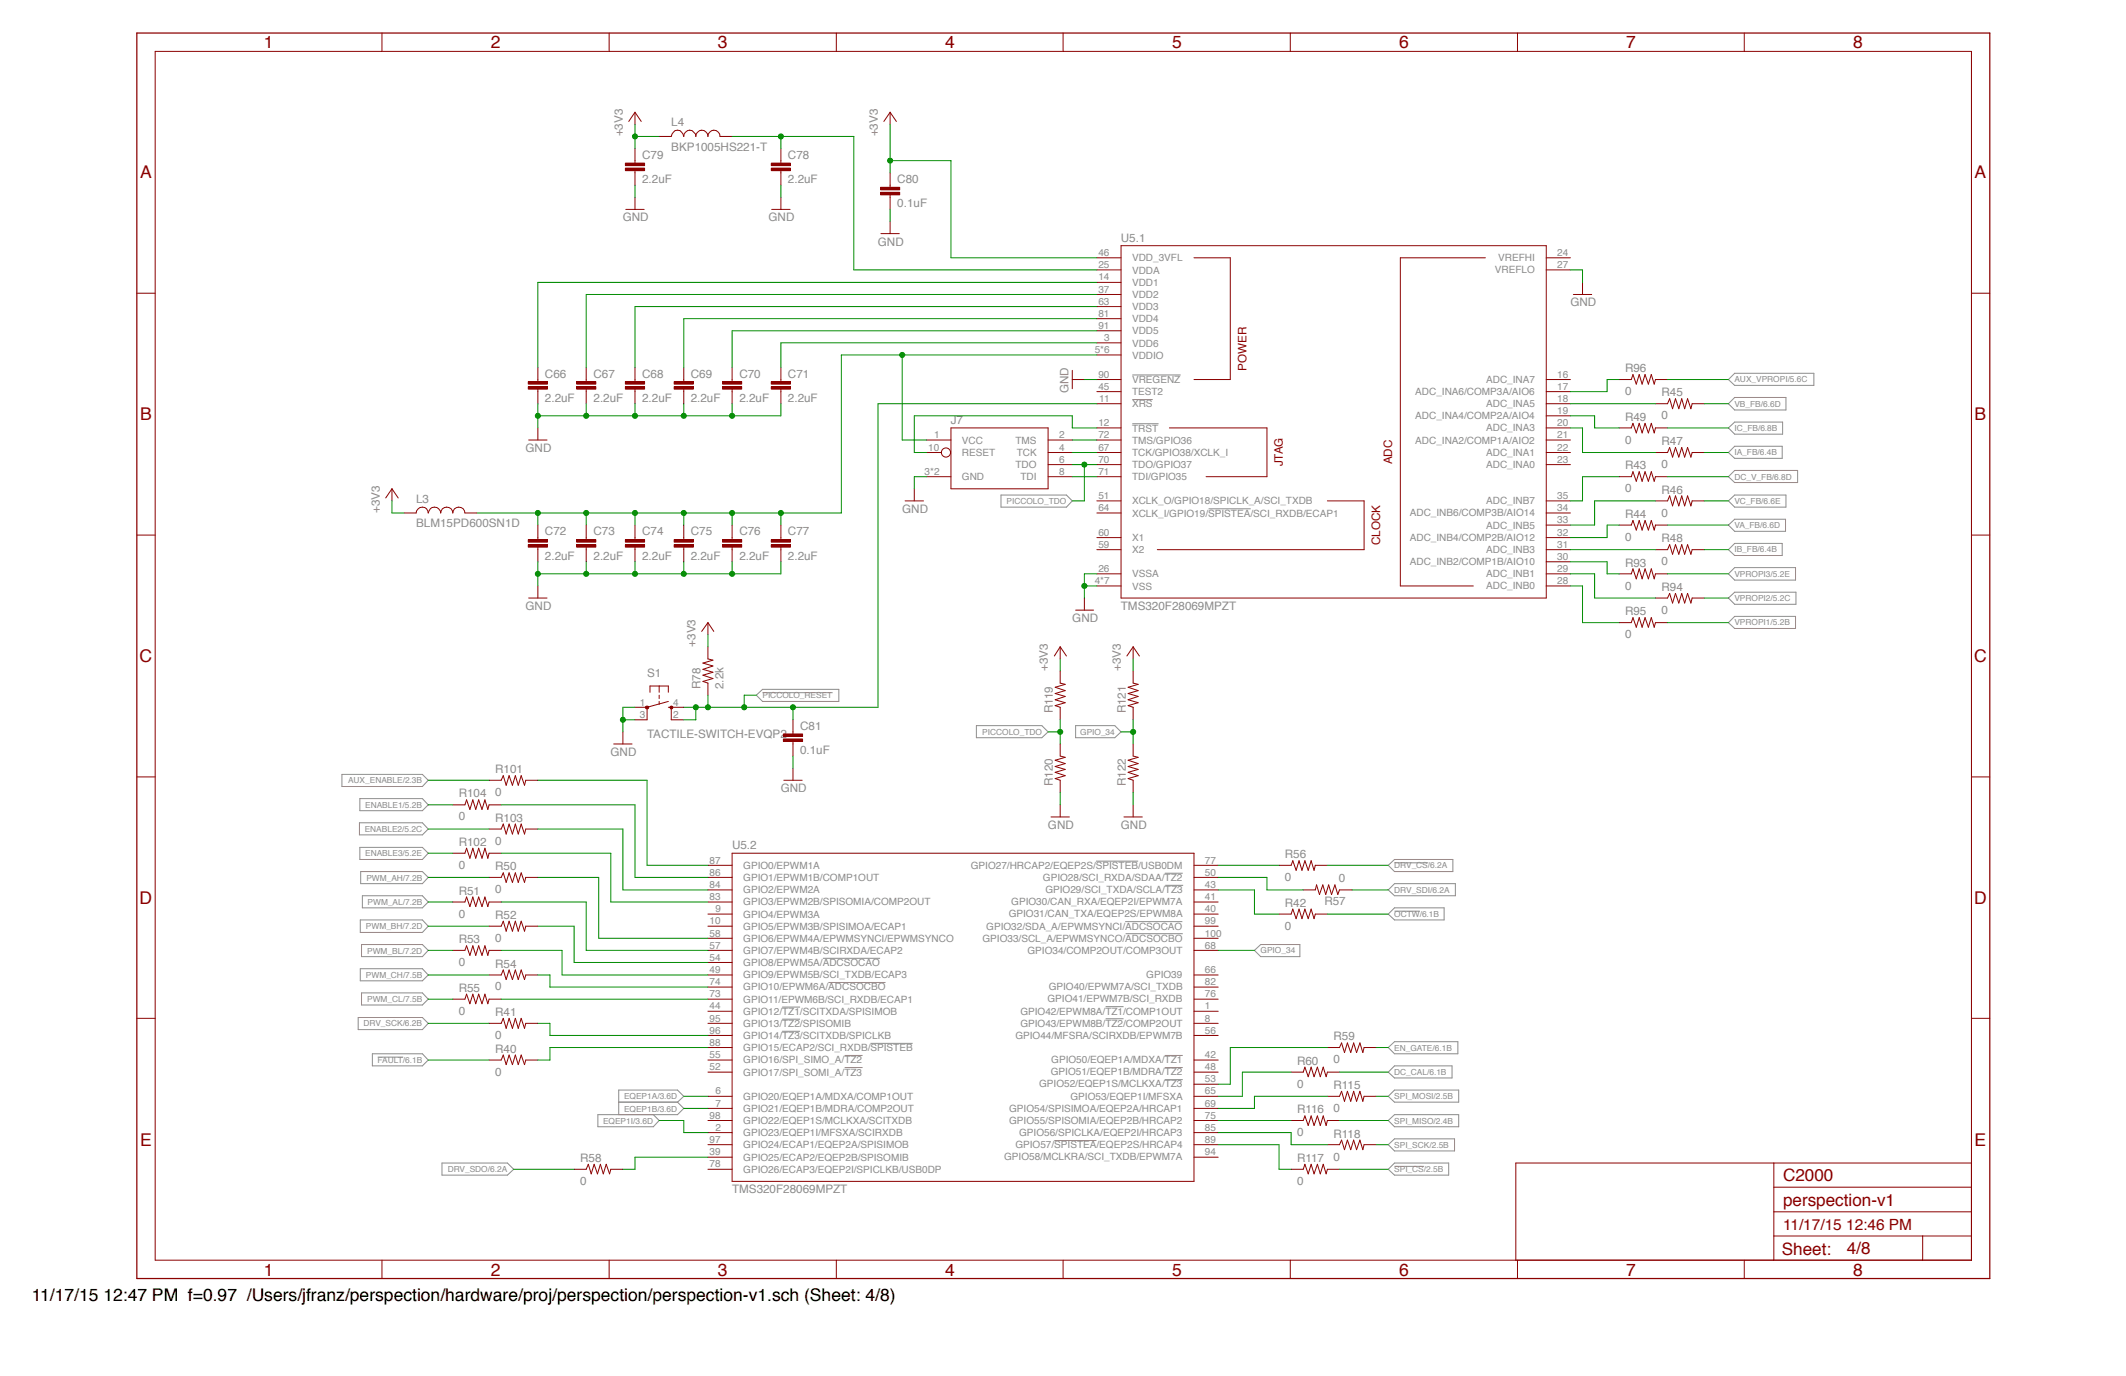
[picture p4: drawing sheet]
<svg xmlns="http://www.w3.org/2000/svg" width="432mm" height="279mm" viewBox="0 0 432 279" stroke-linecap="round" stroke-linejoin="round" font-family="sans-serif">
<g fill="none" stroke="#8b8b8b" stroke-width=".2">
<path d="M230 76.1h9.8M352.3 75.8h16.1v2.5h-16.1l-1.3-1.2zM230 81.1h4.1M230 86h5.3M351 91.9l1.3-1.3h9.7v2.5h-9.7zM351 82l1.3-1.3h10.4v2.5h-10.4zM351 96.8l1.3-1.3h12.8v2.5h-12.8zM351 86.9l1.3-1.2h9.8v2.5h-9.8zM203.3 100.5h13.3l1.2 1.2-1.2 1.3h-13.3zM245.5 103.3h8.5M351 116.5l1.3-1.2h12.4v2.5h-12.4zM351 101.7l1.3-1.2h10.4v2.5h-10.4z"/>
<path d="M351 106.6l1.3-1.2h10.3v2.5h-10.3zM351 111.6l1.3-1.3h9.7v2.5h-9.7zM351 126.4l1.3-1.2h12.4v2.4h-12.4zM351 121.4l1.3-1.2h12.5v2.5h-12.5zM69.4 157.2h16.4l1.2 1.2-1.2 1.3h-16.4zM153.6 141.2l1.3-1.2h15.5v2.4h-15.5zM154.9 140.7h14.2M198.3 147.3h13.3l1.3 1.3-1.3 1.2h-13.3zM218.5 147.3h7.9l1.3 1.3-1.3 1.2h-7.9zM73 167.1h12.8l1.2 1.2-1.2 1.2h-12.8zM73.1 172.1h12.7l1.2 1.1-1.2 1.3h-12.7zM73.1 162.2h12.7l1.2 1.2-1.2 1.2h-12.7z"/>
<path d="M73.3 177h12.5l1.2 1.2-1.2 1.2h-12.5zM222.6 174.9h8.6M236.6 177.3h3.6M236.7 179.8h3.6M282 175.7l1.2-1.2h11.9v2.5h-11.9zM283.2 175.2h6.9M73.2 196.7h12.6l1.2 1.3-1.2 1.2h-12.6zM73.2 186.8h12.6l1.2 1.3-1.2 1.2h-12.6zM73.4 191.8h12.4l1.2 1.2-1.2 1.2h-12.4zM73.6 181.9h12.2l1.2 1.3-1.2 1.1h-12.2zM167.2 194.6h11.6M168.3 199.5h11.6"/>
<path d="M228.5 187.1h11.6M228.6 189.6h11.6M254.8 193l1.3-1.2h7.9v2.4h-7.9zM282 180.7l1.2-1.3h12.4v2.5h-12.4zM282 185.6l1.2-1.3h10.1v2.5h-10.1zM283.2 185h5.2M72.7 206.6h13.1l1.2 1.2-1.2 1.3h-13.1zM73.4 201.6h12.4l1.2 1.3-1.2 1.2h-12.4zM75.6 214h10.2l1.2 1.2-1.2 1.2h-10.2zM76.7 214.7h5.2M158.9 204.5h3.6M158.9 206.9h3.6"/>
<path d="M158.9 209.4h3.6M171.6 214.3h3.6M171.6 216.8h3.6M176.8 211.9h8.6M224.6 204.4h3.6M224.6 206.9h3.6M236.6 219.2h3.6M236.6 214.3h3.6M236.6 216.8h3.6M282 212.7l1.2-1.2h12.9v2.5h-12.9zM283.2 216.4h11.7v2.5h-11.7l-1.2-1.2zM89.8 236.2h13.3l1.2 1.2-1.2 1.2h-13.3z"/>
<path d="M125.7 223.8h11.9M137.6 223.8l1.3 1.3-1.3 1.2h-16.2v2.5h11.3l1.2-1.3-1.2-1.2M137.6 223.8l1.3-1.2-1.3-1.3h-11.9v5M214.1 231.6h8.6M282 222.6l1.2-1.3h13.1v2.5h-13.1zM282 237.4l1.2-1.2h11v2.4h-11zM282 227.5l1.2-1.2h13.1v2.5h-13.1zM282 232.4l1.2-1.2h12.2v2.5h-12.2zM283.2 236.8h6"/>
</g>
<g fill="none" stroke="#8b0100" stroke-width=".2">
<path d="M31.5 10.4h368.9v245.5h-368.9zM77.6 6.7v3.7M123.7 6.7v3.7M169.9 6.7v3.7M215.9 6.7v3.7M262.1 6.7v3.7M308.2 6.7v3.7M354.3 6.7v3.7M27.8 59.5h3.7M222.8 52.3h4.9M222.8 54.8h4.9M222.8 57.3h4.9"/>
<path d="M222.8 59.8h4.9M227.7 49.9h86.3v71.5h-86.3zM242.5 52.3h7.4v24.8h-7.4M301.7 52.3h-17.3v66.7h14.8M314 52.3h5M314 54.8h5M400.4 59.5h3.7M109.2 77.1v.5M109.2 79v.5M222.8 77.1h4.9M222.8 79.5h4.9M222.8 69.6h4.9"/>
<path d="M222.8 72.1h4.9M222.8 62.3h4.9M222.8 64.7h4.9M222.8 67.2h4.9M314 77.1h5M314 79.5h5M222.8 82h4.9M222.8 86.9h4.9M222.8 91.9h4.9M222.8 89.3h4.9M222.8 96.8h4.9M222.8 94.3h4.9"/>
<path d="M237.5 86.9h19.8v9.9h-12.3M314 82h5M314 86.9h5M314 91.9h5M314 89.3h5M314 94.3h5M314 84.4h5M328.9 86.9h2.4l.4-.9 .6 1.9 .6-1.9 .6 1.9 .6-1.9 .7 1.9 .6-1.9 .6 1.9 .2-1h2.5M328.9 96.8h2.4l.4-1 .6 1.9 .6-1.9 .6 1.9 .6-1.9 .7 1.9 .6-1.9 .6 1.9 .2-.9h2.5M336.2 82h2.5l.4-1 .6 2 .6-2 .7 2 .6-2 .6 2 .6-2 .6 2 .3-1h2.4M336.2 91.9h2.5l.4-1 .6 1.9 .6-1.9 .7 1.9 .6-1.9 .6 1.9 .6-1.9 .6 1.9 .3-.9h2.4M27.8 108.6h3.7"/>
<path d="M222.8 101.7h4.9M222.8 104.2h4.9M222.8 111.6h4.9M222.8 109.2h4.9M222.8 116.5h4.9M222.8 119h4.9M269.6 101.7h7.5v9.9h-42M314 101.7h5M314 104.2h5M314 111.6h5M314 109.2h5M314 116.5h5"/>
<path d="M314 119h5M314 106.6h5M314 114.1h5M328.9 106.6h2.4l.4-.9 .6 1.9 .6-1.9 .6 1.9 .6-1.9 .7 1.9 .6-1.9 .6 1.9 .2-1h2.5M336.2 101.7h2.5l.4-1 .6 2 .6-2 .7 2 .6-2 .6 2 .6-2 .6 2 .3-1h2.4M336.2 111.6h2.5l.4-1 .6 1.9 .6-1.9 .7 1.9 .6-1.9 .6 1.9 .6-1.9 .6 1.9 .3-.9h2.4M400.4 108.6h3.7M27.8 157.8h3.7M400.4 157.8h3.7M99.3 178.2h2.5l.4-1 .6 2 .6-2 .7 2 .6-2 .6 2 .6-2 .6 2 .3-1h2.4M143.8 175.7h4.9M143.8 178.2h4.9"/>
<path d="M148.7 173.2h93.8v66.7h-93.8zM242.5 175.7h4.9M242.5 178.2h4.9M259.8 175.7h2.4l.4-.9 .6 1.9 .6-1.9 .6 1.9 .6-1.9 .7 1.9 .6-1.9 .6 1.9 .2-1h2.5M92 183.2h2.4l.4-1.1 .6 2 .6-2 .6 2 .6-2 .7 2 .6-2 .6 2 .2-.9h2.5M92 193h2.4l.4-1 .6 2 .6-2 .6 2 .6-2 .7 2 .6-2 .6 2 .2-1h2.5M99.3 188.1h2.5l.4-1.1 .6 2.1 .6-2.1 .7 2.1 .6-2.1 .6 2.1 .6-2.1 .6 2.1 .3-1h2.4M99.3 198h2.5l.4-1 .6 1.9 .6-1.9 .7 1.9 .6-1.9 .6 1.9 .6-1.9 .6 1.9 .3-.9h2.4M143.8 180.7h4.9M143.8 183.2h4.9M143.8 185.6h4.9M143.8 188.1h4.9"/>
<path d="M143.8 190.5h4.9M143.8 193h4.9M143.8 195.4h4.9M143.8 198h4.9M242.5 180.7h4.9M242.5 183.2h4.9M242.5 185.6h4.9M242.5 188.1h4.9M242.5 190.5h4.9M242.5 193h4.9M242.5 198h4.9M259.8 185.6h2.4l.4-1 .6 1.9 .6-1.9 .6 1.9 .6-1.9 .7 1.9 .6-1.9 .6 1.9 .2-.9h2.5"/>
<path d="M264.7 180.7h2.4l.3-1 .6 1.9 .7-1.9 .6 1.9 .6-1.9 .5 1.9 .7-1.9 .6 1.9 .4-.9h2.5M27.8 206.8h3.7M92 202.9h2.4l.4-1 .6 1.9 .6-1.9 .6 1.9 .6-1.9 .7 1.9 .6-1.9 .6 1.9 .2-.9h2.5M99.3 207.8h2.5l.4-1 .6 2 .6-2 .7 2 .6-2 .6 2 .6-2 .6 2 .3-1h2.4M99.3 215.2h2.5l.4-1 .6 2 .6-2 .7 2 .6-2 .6 2 .6-2 .6 2 .3-1h2.4M143.8 200.4h4.9M143.8 202.9h4.9M143.8 205.3h4.9M143.8 207.8h4.9M143.8 210.2h4.9M143.8 212.7h4.9M143.8 215.2h4.9"/>
<path d="M143.8 217.7h4.9M242.5 200.4h4.9M242.5 202.9h4.9M242.5 205.3h4.9M242.5 207.8h4.9M242.5 210.2h4.9M242.5 215.2h4.9M242.5 217.7h4.9M262.2 217.7h2.5l.3-1 .7 1.9 .6-1.9 .6 1.9 .7-1.9 .6 1.9 .6-1.9 .5 1.9 .3-.9h2.5M269.6 212.7h2.5l.4-.9 .6 1.9 .6-1.9 .6 1.9 .6-1.9 .6 1.9 .7-1.9 .6 1.9 .3-1h2.4M400.4 206.8h3.7M116.6 237.4h2.5l.4-1 .6 2 .6-2 .6 2 .6-2 .6 2 .6-2 .7 2 .3-1h2.4"/>
<path d="M143.8 222.6h4.9M143.8 225.1h4.9M143.8 227.5h4.9M143.8 230h4.9M143.8 232.4h4.9M143.8 235h4.9M143.8 237.4h4.9M242.5 222.6h4.9M242.5 225.1h4.9M242.5 227.5h4.9M242.5 230h4.9M242.5 232.4h4.9"/>
<path d="M242.5 235h4.9M242.5 220.2h4.9M360.3 236.2v19.7M400.4 236.2h-92.5v19.7M77.6 255.9v3.7M123.7 255.9v3.7M169.9 255.9v3.7M215.9 255.9v3.7M262.1 255.9v3.7M308.2 255.9v3.7M354.3 255.9v3.7M360.3 251h40.1"/>
<path d="M360.3 246.1h40.1M360.3 241.1h40.1M390.5 251v4.9"/>
</g>
<path d="M27.8 6.7h376.3v252.9h-376.3z" fill="none" stroke="#8b0100" stroke-width=".25"/>
<path d="M107.3 78.5h3.9v.5h-3.9z" fill="#8b0100"/>
<path d="M107.3 78.5h3.9v.5h-3.9z" fill="none" stroke="#8b0100" stroke-width=".2"/>
<path d="M107.3 77.5h3.9v.5h-3.9z" fill="#8b0100"/>
<path d="M107.3 77.5h3.9v.5h-3.9zM109.2 74.6v2.5M109.2 79.5v2.5M119.1 77.1v.5M119.1 79v.5" fill="none" stroke="#8b0100" stroke-width=".2"/>
<path d="M117.1 78.5h3.9v.5h-3.9z" fill="#8b0100"/>
<path d="M117.1 78.5h3.9v.5h-3.9z" fill="none" stroke="#8b0100" stroke-width=".2"/>
<path d="M117.1 77.5h3.9v.5h-3.9z" fill="#8b0100"/>
<path d="M117.1 77.5h3.9v.5h-3.9zM119.1 74.6v2.5M119.1 79.5v2.5M129 77.1v.5M129 79v.5" fill="none" stroke="#8b0100" stroke-width=".2"/>
<path d="M127 78.5h3.9v.5h-3.9z" fill="#8b0100"/>
<path d="M127 78.5h3.9v.5h-3.9z" fill="none" stroke="#8b0100" stroke-width=".2"/>
<path d="M127 77.5h3.9v.5h-3.9z" fill="#8b0100"/>
<path d="M127 77.5h3.9v.5h-3.9zM129 74.6v2.5M129 79.5v2.5M138.9 77.1v.5M138.9 79v.5" fill="none" stroke="#8b0100" stroke-width=".2"/>
<path d="M136.9 78.5h3.9v.5h-3.9z" fill="#8b0100"/>
<path d="M136.9 78.5h3.9v.5h-3.9z" fill="none" stroke="#8b0100" stroke-width=".2"/>
<path d="M136.9 77.5h3.9v.5h-3.9z" fill="#8b0100"/>
<path d="M136.9 77.5h3.9v.5h-3.9zM138.9 74.6v2.5M138.9 79.5v2.5M148.7 77.1v.5M148.7 79v.5" fill="none" stroke="#8b0100" stroke-width=".2"/>
<path d="M146.7 78.5h3.9v.5h-3.9z" fill="#8b0100"/>
<path d="M146.7 78.5h3.9v.5h-3.9z" fill="none" stroke="#8b0100" stroke-width=".2"/>
<path d="M146.7 77.5h3.9v.5h-3.9z" fill="#8b0100"/>
<path d="M146.7 77.5h3.9v.5h-3.9zM148.7 74.6v2.5M148.7 79.5v2.5M158.6 77.1v.5M158.6 79v.5" fill="none" stroke="#8b0100" stroke-width=".2"/>
<path d="M156.6 78.5h3.9v.5h-3.9z" fill="#8b0100"/>
<path d="M156.7 78.5h3.8v.5h-3.8z" fill="none" stroke="#8b0100" stroke-width=".2"/>
<path d="M156.6 77.5h3.9v.5h-3.9z" fill="#8b0100"/>
<path d="M156.7 77.5h3.8v.5h-3.8zM158.6 74.6v2.5M158.6 79.5v2.5M109.2 109.2v.4M109.2 111.1v.5" fill="none" stroke="#8b0100" stroke-width=".2"/>
<path d="M107.3 110.6h3.9v.5h-3.9z" fill="#8b0100"/>
<path d="M107.3 110.6h3.9v.5h-3.9z" fill="none" stroke="#8b0100" stroke-width=".2"/>
<path d="M107.3 109.6h3.9v.5h-3.9z" fill="#8b0100"/>
<path d="M107.3 109.6h3.9v.5h-3.9zM109.2 106.6v2.6M109.2 111.6v2.5M119.1 109.2v.4M119.1 111.1v.5" fill="none" stroke="#8b0100" stroke-width=".2"/>
<path d="M117.1 110.6h3.9v.5h-3.9z" fill="#8b0100"/>
<path d="M117.1 110.6h3.9v.5h-3.9z" fill="none" stroke="#8b0100" stroke-width=".2"/>
<path d="M117.1 109.6h3.9v.5h-3.9z" fill="#8b0100"/>
<path d="M117.1 109.6h3.9v.5h-3.9zM119.1 106.6v2.6M119.1 111.6v2.5M129 109.2v.4M129 111.1v.5" fill="none" stroke="#8b0100" stroke-width=".2"/>
<path d="M127 110.6h3.9v.5h-3.9z" fill="#8b0100"/>
<path d="M127 110.6h3.9v.5h-3.9z" fill="none" stroke="#8b0100" stroke-width=".2"/>
<path d="M127 109.6h3.9v.5h-3.9z" fill="#8b0100"/>
<path d="M127 109.6h3.9v.5h-3.9zM129 106.6v2.6M129 111.6v2.5M138.9 109.2v.4M138.9 111.1v.5" fill="none" stroke="#8b0100" stroke-width=".2"/>
<path d="M136.9 110.6h3.9v.5h-3.9z" fill="#8b0100"/>
<path d="M136.9 110.6h3.9v.5h-3.9z" fill="none" stroke="#8b0100" stroke-width=".2"/>
<path d="M136.9 109.6h3.9v.5h-3.9z" fill="#8b0100"/>
<path d="M136.9 109.6h3.9v.5h-3.9zM138.9 106.6v2.6M138.9 111.6v2.5M148.7 109.2v.4M148.7 111.1v.5" fill="none" stroke="#8b0100" stroke-width=".2"/>
<path d="M146.7 110.6h3.9v.5h-3.9z" fill="#8b0100"/>
<path d="M146.7 110.6h3.9v.5h-3.9z" fill="none" stroke="#8b0100" stroke-width=".2"/>
<path d="M146.7 109.6h3.9v.5h-3.9z" fill="#8b0100"/>
<path d="M146.7 109.6h3.9v.5h-3.9zM148.7 106.6v2.6M148.7 111.6v2.5M158.6 109.2v.4M158.6 111.1v.5" fill="none" stroke="#8b0100" stroke-width=".2"/>
<path d="M156.6 110.6h3.9v.5h-3.9z" fill="#8b0100"/>
<path d="M156.7 110.6h3.8v.5h-3.8z" fill="none" stroke="#8b0100" stroke-width=".2"/>
<path d="M156.6 109.6h3.9v.5h-3.9z" fill="#8b0100"/>
<g fill="none" stroke="#8b0100" stroke-width=".2">
<path d="M158.6 32.6v.5M158.6 34.6v.5M79.6 99.3l1.3 1.8M79.6 99.3l-1.3 1.8M79.6 99.3v2.4M107.4 89.3h3.7M109.2 86.9v2.4M82.1 104.2h2.4a1.23 1.23 0 0 1 1.2-1.2 1.23 1.23 0 0 1 1.3 1.2 1.27 1.27 0 0 1 1.2-1.2 1.27 1.27 0 0 1 1.3 1.2 1.23 1.23 0 0 1 1.2-1.2 1.23 1.23 0 0 1 1.3 1.2 1.23 1.23 0 0 1 1.2-1.2 1.23 1.23 0 0 1 1.2 1.2h2.5M109.2 119v2.4M156.7 109.6h3.8v.5h-3.8zM158.6 106.6v2.6M158.6 111.6v2.5"/>
<path d="M107.4 121.4h3.7"/>
</g>
<path d="M156.6 34.1h3.9v.5h-3.9z" fill="#8b0100"/>
<path d="M156.7 34.1h3.8v.5h-3.8z" fill="none" stroke="#8b0100" stroke-width=".2"/>
<path d="M156.6 33.1h3.9v.5h-3.9z" fill="#8b0100"/>
<path d="M129 22.8l1.2 1.9M129 22.8l-1.3 1.9M129 22.8v2.5M129 32.6v.5M129 34.6v.5M133.9 27.7h2.4a1.27 1.27 0 0 1 1.3-1.3 1.27 1.27 0 0 1 1.3 1.3 1.23 1.23 0 0 1 1.2-1.3 1.23 1.23 0 0 1 1.2 1.3 1.23 1.23 0 0 1 1.3-1.3 1.23 1.23 0 0 1 1.2 1.3 1.23 1.23 0 0 1 1.2-1.3 1.23 1.23 0 0 1 1.2 1.3h2.5M156.7 33.1h3.8v.5h-3.8zM158.6 30.2v2.4M158.6 35.1v2.5M156.7 42.5h3.8M158.6 40.1v2.4" fill="none" stroke="#8b0100" stroke-width=".2"/>
<path d="M127 34.1h3.9v.5h-3.9z" fill="#8b0100"/>
<path d="M127 34.1h3.9v.5h-3.9z" fill="none" stroke="#8b0100" stroke-width=".2"/>
<path d="M127 33.1h3.9v.5h-3.9z" fill="#8b0100"/>
<path d="M127 33.1h3.9v.5h-3.9zM129 30.2v2.4M129 35.1v2.5M180.8 37.6v.4M180.8 39.6v.5M127.1 42.5h3.7M129 40.1v2.4M218.5 123.9h3.6M220.2 121.4v2.5" fill="none" stroke="#8b0100" stroke-width=".2"/>
<path d="M178.8 39h3.9v.5h-3.9z" fill="#8b0100"/>
<path d="M178.8 39.1h3.9v.5h-3.9z" fill="none" stroke="#8b0100" stroke-width=".2"/>
<path d="M178.8 38h3.9v.5h-3.9z" fill="#8b0100"/>
<g fill="none" stroke="#8b0100" stroke-width=".2">
<path d="M178.8 38h3.9v.5h-3.9zM180.8 22.8v2.5M180.8 35.1v2.5M180.8 22.8l1.3 1.9M180.8 22.8l-1.3 1.9M178.9 47.4h3.7M180.8 40.1v2.4M180.8 45v2.4M319.6 59.8h3.7M321.4 57.3v2.5M217.8 75.2v3.7M217.8 77.1h2.4"/>
<path d="M133.9 139.3v1.3M132 140.6v-1.3h3.7v1.3M133.9 141.2v.6M133.9 142.4v.6M135.7 143.6h.6v2.6M135.7 142.4l-4.3 1.2v2.6"/>
</g>
<path d="M131.1 143.4h.6v.4h-.6z" fill-rule="evenodd" fill="#8b0100"/>
<path d="M131.2 143.4h.5v.5h-.5z" fill="none" stroke="#8b0100" stroke-width=".2"/>
<path d="M136.1 143.4h.5v.4h-.5z" fill-rule="evenodd" fill="#8b0100"/>
<path d="M143.8 131.3v2.5l1 .2-2 .6 2 .6-2 .7 2 .6-2 .6 2 .7-2 .6 1 .3v2.5M129 143.6h2.4M129 146.2h2.4M136.2 143.4h.4v.5h-.4zM136.3 143.6h2.6M136.3 146.2h2.6M161.1 148.6v.5M161.1 150.6v.5" fill="none" stroke="#8b0100" stroke-width=".2"/>
<path d="M159.1 150h3.9v.5h-3.9z" fill="#8b0100"/>
<path d="M159.1 150.1h3.9v.5h-3.9z" fill="none" stroke="#8b0100" stroke-width=".2"/>
<path d="M159.1 149h3.9v.5h-3.9z" fill="#8b0100"/>
<g fill="none" stroke="#8b0100" stroke-width=".2">
<path d="M328.9 77.1h2.4l.4-1 .6 1.9 .6-1.9 .6 1.9 .6-1.9 .7 1.9 .6-1.9 .6 1.9 .2-.9h2.5M185.7 99.3v2.4M188.2 89.3h4.9M188.2 96.8h4.9M188.2 91.9h3M193.1 86.9h19.8v12.4h-19.8zM212.9 89.3h4.9M212.9 96.8h4.9M212.9 91.9h4.9M212.9 94.3h4.9M183.8 101.7h3.8M328.9 116.5h2.4l.4-1 .6 2 .6-2 .6 2 .6-2 .7 2 .6-2 .6 2 .2-1h2.5"/>
<path d="M143.8 126.4l1.2 1.8M143.8 126.4l-1.3 1.8M143.8 126.4v2.5M215.3 136.2v2.5l1 .3-2 .6 2 .6-2 .6 2 .6-2 .7 2 .6-2 .6 1 .3v2.6M215.3 131.3v2.5M215.3 131.3l1.3 1.9M215.3 131.3l-1.2 1.9M230.1 136.2v2.5l1.1 .3-2.1 .6 2.1 .6-2.1 .6 2.1 .6-2.1 .7 2.1 .6-2.1 .6 1 .3v2.6M230.1 131.3v2.5M230.1 131.3l1.3 1.9M230.1 131.3l-1.2 1.9M328.9 126.4h2.4l.4-1 .6 2 .6-2 .6 2 .6-2 .7 2 .6-2 .6 2 .2-1h2.5"/>
<path d="M336.2 121.4h2.5l.4-.9 .6 1.9 .6-1.9 .7 1.9 .6-1.9 .6 1.9 .6-1.9 .6 1.9 .3-1h2.4M99.3 158.4h2.5l.4-.9 .6 1.9 .6-1.9 .7 1.9 .6-1.9 .6 1.9 .6-1.9 .6 1.9 .3-1h2.4M124.7 151.1h3.7M126.5 148.6v2.5M159.1 149h3.9v.5h-3.9zM159.2 158.4h3.7M161.1 146.2v2.4M161.1 151.1v2.4M161.1 156v2.4M215.3 151.1v2.4l1 .3-2 .6 2 .6-2 .6 2 .6-2 .6 2 .7-2 .6 1 .3v2.5M230.1 151.1v2.4l1.1 .3-2.1 .6 2.1 .6-2.1 .6 2.1 .6-2.1 .6 2.1 .7-2.1 .6 1 .3v2.5M92 173.2h2.4l.4-1 .6 2.1 .6-2.1 .6 2.1 .6-2.1 .7 2.1 .6-2.1 .6 2.1 .2-1.1h2.5"/>
<path d="M92 163.4h2.4l.4-1 .6 2 .6-2 .6 2 .6-2 .7 2 .6-2 .6 2 .2-1h2.5M99.3 168.3h2.5l.4-1 .6 2.1 .6-2.1 .7 2.1 .6-2.1 .6 2.1 .6-2.1 .6 2.1 .3-1.1h2.4M213.5 165.9h3.7M215.3 163.4v2.5M228.3 165.9h3.7M230.1 163.4v2.5M262.2 227.5h2.5l.3-.9 .7 1.9 .6-1.9 .6 1.9 .7-1.9 .6 1.9 .6-1.9 .5 1.9 .3-1h2.5M262.2 237.4h2.5l.3-1 .7 2 .6-2 .6 2 .7-2 .6 2 .6-2 .5 2 .3-1h2.5M269.6 222.6h2.5l.4-1 .6 2 .6-2 .6 2 .6-2 .6 2 .7-2 .6 2 .3-1h2.4M269.6 232.4h2.5l.4-.9 .6 1.9 .6-1.9 .6 1.9 .6-1.9 .6 1.9 .7-1.9 .6 1.9 .3-1h2.4"/>
<circle cx="192.1" cy="91.9" r=".93"/>
</g>
<g fill="none" stroke="#008b00" stroke-width=".2">
<path d="M129 25.3v4.9M129 27.7h4.9M319 86.9h2.4v5h14.8M319 82h17.2M319 84.4h4.9v2.5h5M328.9 96.8h-7.5v4.9h-2.4M338.7 96.8h12.3M338.7 86.9h12.3M346.1 82h4.9M346.1 91.9h4.9M79.6 101.7v2.5h2.5M319 111.6h17.2"/>
<path d="M328.9 106.6h-2.5v2.6h-7.4M336.2 101.7h-12.3v4.9h-4.9M338.7 106.6h12.3M346.1 101.7h4.9M346.1 111.6h4.9M87 178.2h12.3M109.2 178.2h12.4v12.3h22.2M247.4 175.7h12.4M269.6 175.7h12.4M87 183.2h5M87 193h5M87 188.1h12.3"/>
<path d="M87 198h12.3M101.8 183.2h17.3v9.8h24.7M101.8 193h12.4v5h29.6M109.2 198h2.5v2.4h32.1M109.2 188.1h7.4v7.3h27.2M269.6 185.6h12.4M274.6 180.7h7.4M87 215.2h12.3M87 207.8h12.3M87 202.9h5M101.8 202.9h42M109.2 207.8h2.5v2.4h32.1"/>
<path d="M143.8 212.7h-32.1v2.5h-2.5M262.2 217.7h-9.9v4.9h-4.9M269.6 212.7h-19.7v7.5h-2.5M272.1 217.7h9.9M279.5 212.7h2.5M104.3 237.4h12.3M143.8 235h-14.8v2.4h-2.5"/>
</g>
<circle cx="128.9" cy="27.7" r=".51" fill="#008b00"/>
<g fill="none" stroke="#008b00" stroke-width=".2">
<path d="M180.8 25.3v9.8M180.8 32.6h12.3v19.7h29.7"/>
<circle cx="129" cy="27.7" r=".51"/>
</g>
<circle cx="180.8" cy="32.6" r=".51" fill="#008b00"/>
<g fill="none" stroke="#008b00" stroke-width=".2">
<path d="M109.2 82v2.4h9.9v-2.4M158.6 82v2.4M143.8 128.9v2.4M215.3 133.8v2.4M230.1 133.8v2.4"/>
<circle cx="180.8" cy="32.6" r=".51"/>
</g>
<circle cx="119" cy="84.4" r=".51" fill="#008b00"/>
<g fill="none" stroke="#008b00" stroke-width=".2">
<path d="M129 82v2.4h-9.9"/>
<circle cx="119.1" cy="84.4" r=".51"/>
</g>
<circle cx="128.9" cy="84.4" r=".51" fill="#008b00"/>
<g fill="none" stroke="#008b00" stroke-width=".2">
<path d="M138.9 82v2.4h-9.9"/>
<circle cx="129" cy="84.4" r=".51"/>
</g>
<circle cx="138.9" cy="84.4" r=".51" fill="#008b00"/>
<g fill="none" stroke="#008b00" stroke-width=".2">
<path d="M138.9 84.4h19.7M148.7 82v2.4"/>
<circle cx="138.9" cy="84.4" r=".51"/>
</g>
<circle cx="148.7" cy="84.4" r=".51" fill="#008b00"/>
<g fill="none" stroke="#008b00" stroke-width=".2">
<path d="M109.2 84.4v2.5"/>
<circle cx="148.7" cy="84.4" r=".51"/>
</g>
<circle cx="109.2" cy="84.4" r=".51" fill="#008b00"/>
<g fill="none" stroke="#008b00" stroke-width=".2">
<path d="M109.2 114.1v2.4h49.4v-2.4M148.7 114.1v2.4"/>
<circle cx="109.2" cy="84.4" r=".51"/>
</g>
<circle cx="148.7" cy="116.5" r=".51" fill="#008b00"/>
<g fill="none" stroke="#008b00" stroke-width=".2">
<path d="M138.9 114.1v2.4"/>
<circle cx="148.7" cy="116.5" r=".51"/>
</g>
<circle cx="138.9" cy="116.5" r=".51" fill="#008b00"/>
<g fill="none" stroke="#008b00" stroke-width=".2">
<path d="M129 114.1v2.4"/>
<circle cx="138.9" cy="116.5" r=".51"/>
</g>
<circle cx="128.9" cy="116.5" r=".51" fill="#008b00"/>
<g fill="none" stroke="#008b00" stroke-width=".2">
<path d="M119.1 114.1v2.4"/>
<circle cx="129" cy="116.5" r=".51"/>
</g>
<circle cx="119" cy="116.5" r=".51" fill="#008b00"/>
<g fill="none" stroke="#008b00" stroke-width=".2">
<path d="M109.2 116.5v2.5"/>
<circle cx="119.1" cy="116.5" r=".51"/>
</g>
<circle cx="109.2" cy="116.5" r=".51" fill="#008b00"/>
<g fill="none" stroke="#008b00" stroke-width=".2">
<path d="M129 37.6v2.5M158.6 37.6v2.5M220.2 119h2.6M222.8 116.5h-2.6v4.9"/>
<circle cx="109.2" cy="116.5" r=".51"/>
</g>
<circle cx="220.2" cy="119" r=".51" fill="#008b00"/>
<g fill="none" stroke="#008b00" stroke-width=".2">
<path d="M180.8 42.5v2.5M319 54.8h2.4v2.5M220.2 77.1h2.6M126.5 146.2h2.5M129 143.6h-2.5v5M161.1 153.5v2.5"/>
<circle cx="220.2" cy="119" r=".51"/>
</g>
<circle cx="126.5" cy="146.1" r=".51" fill="#008b00"/>
<g fill="none" stroke="#008b00" stroke-width=".2">
<path d="M222.8 59.8h-103.7v14.8M188.2 96.8h-2.5v2.5M109.2 106.6v-2.4h49.4v2.4M119.1 104.2v2.4M215.3 160.9v2.5M230.1 160.9v2.5"/>
<circle cx="126.5" cy="146.2" r=".51"/>
</g>
<circle cx="119" cy="104.1" r=".51" fill="#008b00"/>
<g fill="none" stroke="#008b00" stroke-width=".2">
<path d="M129 104.2v2.4"/>
<circle cx="119.1" cy="104.2" r=".51"/>
</g>
<circle cx="128.9" cy="104.1" r=".51" fill="#008b00"/>
<g fill="none" stroke="#008b00" stroke-width=".2">
<path d="M138.9 104.2v2.4"/>
<circle cx="129" cy="104.2" r=".51"/>
</g>
<circle cx="138.9" cy="104.1" r=".51" fill="#008b00"/>
<g fill="none" stroke="#008b00" stroke-width=".2">
<path d="M148.7 104.2v2.4"/>
<circle cx="138.9" cy="104.2" r=".51"/>
</g>
<circle cx="148.7" cy="104.1" r=".51" fill="#008b00"/>
<g fill="none" stroke="#008b00" stroke-width=".2">
<path d="M170.9 72.1v32.1h-12.3"/>
<circle cx="148.7" cy="104.2" r=".51"/>
</g>
<circle cx="158.6" cy="104.1" r=".51" fill="#008b00"/>
<g fill="none" stroke="#008b00" stroke-width=".2">
<path d="M170.9 72.1h51.9M96.9 104.2h12.3"/>
<circle cx="158.6" cy="104.2" r=".51"/>
</g>
<circle cx="109.2" cy="104.1" r=".51" fill="#008b00"/>
<g fill="none" stroke="#008b00" stroke-width=".2">
<path d="M183.2 72.1v17.2h5"/>
<circle cx="109.2" cy="104.2" r=".51"/>
</g>
<circle cx="183.2" cy="72.1" r=".51" fill="#008b00"/>
<g fill="none" stroke="#008b00" stroke-width=".2">
<path d="M148.7 27.7h24.7v27.1M158.6 27.7v2.5"/>
<circle cx="183.2" cy="72.1" r=".51"/>
</g>
<circle cx="158.6" cy="27.7" r=".51" fill="#008b00"/>
<g fill="none" stroke="#008b00" stroke-width=".2">
<path d="M173.4 54.8h49.4M141.3 143.6v2.6h-2.4M143.8 141.2v2.4h-4.9"/>
<circle cx="158.6" cy="27.7" r=".51"/>
</g>
<circle cx="141.3" cy="143.6" r=".51" fill="#008b00"/>
<g fill="none" stroke="#008b00" stroke-width=".2">
<path d="M143.8 143.6h17.3v2.6"/>
<circle cx="141.3" cy="143.6" r=".51"/>
</g>
<circle cx="143.8" cy="143.6" r=".51" fill="#008b00"/>
<g fill="none" stroke="#008b00" stroke-width=".2">
<path d="M178.3 82v61.6h-17.2"/>
<circle cx="143.8" cy="143.6" r=".51"/>
</g>
<circle cx="161" cy="143.6" r=".51" fill="#008b00"/>
<g fill="none" stroke="#008b00" stroke-width=".2">
<path d="M178.3 82h44.5M151.2 141.2v2.4"/>
<circle cx="161.1" cy="143.6" r=".51"/>
</g>
<circle cx="151.1" cy="143.6" r=".51" fill="#008b00"/>
<g fill="none" stroke="#008b00" stroke-width=".2">
<path d="M217.8 89.3h5M217.8 91.9h5M217.8 96.8h5M217.8 94.3h5M220.2 94.3v7.4M151.2 141.2h2.4"/>
<circle cx="151.2" cy="143.6" r=".51"/>
</g>
<circle cx="220.2" cy="94.3" r=".51" fill="#008b00"/>
<g fill="none" stroke="#008b00" stroke-width=".2">
<path d="M217.8 101.7h2.4M212.9 148.6h2.4M215.3 146.2v4.9"/>
<circle cx="220.2" cy="94.3" r=".51"/>
</g>
<circle cx="215.3" cy="148.6" r=".51" fill="#008b00"/>
<g fill="none" stroke="#008b00" stroke-width=".2">
<path d="M222.8 57.3h-113.6v17.3M222.8 69.6h-64.2v5M222.8 67.2h-74.1v7.4M222.8 64.7h-83.9v9.9M222.8 62.3h-93.8v12.3M328.9 77.1h-2.5v2.4h-7.4M338.7 77.1h12.3M222.8 86.9h-5v-2.5h-32.1v7.5h2.5M319 114.1h7.4v2.4h2.5M319 116.5h4.9v4.9h12.3M319 119h2.4v7.4h7.5M338.7 116.5h12.3"/>
<path d="M338.7 126.4h12.3M346.1 121.4h4.9M87 158.4h12.3M109.2 158.4h22.2v17.3h12.4M227.7 148.6h2.4M230.1 146.2v4.9M87 173.2h5M87 168.3h12.3M87 163.4h5M101.8 163.4h27.2v14.8h14.8M101.8 173.2h22.3v10h19.7M109.2 168.3h17.3v12.4h17.3"/>
<path d="M133.9 227.5h5v2.5h4.9M138.9 222.6h4.9M138.9 225.1h4.9M247.4 230h14.8v2.4h7.4M247.4 227.5h14.8M247.4 232.4h12.4v5h2.4M269.6 222.6h-14.8v2.5h-7.4M272.1 227.5h9.9M272.1 237.4h9.9M279.5 222.6h2.5M279.5 232.4h2.5"/>
<circle cx="215.3" cy="148.6" r=".51"/>
</g>
<circle cx="230.1" cy="148.6" r=".51" fill="#008b00"/>
<g fill="none" stroke="#008b00" stroke-width=".2">
<path d="M247.4 178.2h9.9v2.5h7.4M247.4 193h7.4M247.4 180.7h7.4v4.9h5"/>
<circle cx="230.1" cy="148.6" r=".51"/>
</g>
<g font-size="3.6" fill="#8b0100">
<text x="53.6" y="9.8">1</text>
<text x="99.7" y="9.8">2</text>
<text x="145.8" y="9.8">3</text>
<text x="191.9" y="9.8">4</text>
<text x="238.1" y="9.8">5</text>
<text x="284.2" y="9.8">6</text>
<text x="330.3" y="9.8">7</text>
<text x="376.4" y="9.8">8</text>
<text x="28.4" y="36.2">A</text>
<text x="401.1" y="36.2">A</text>
<text x="28.4" y="85.3">B</text>
<text x="401.1" y="85.3">B</text>
<text x="28.4" y="134.4">C</text>
<text x="401" y="134.4">C</text>
<text x="28.4" y="183.5">D</text>
<text x="401" y="183.5">D</text>
<text x="28.4" y="232.6">E</text>
<text x="401.1" y="232.6">E</text>
<text x="53.6" y="259">1</text>
<text x="99.7" y="259">2</text>
<text x="145.8" y="259">3</text>
<text x="191.9" y="259">4</text>
<text x="238.1" y="259">5</text>
<text x="284.2" y="259">6</text>
<text x="330.3" y="259">7</text>
<text x="376.4" y="259">8</text>
</g>
<text font-size="3.6" x="6.4" y="264.2">11/17/15 12:47 PM f=0.97 /Users/jfranz/perspection/hardware/proj/perspection/perspection-v1.sch (Sheet: 4/8)</text>
<g font-size="3.5" fill="#8b0100">
<text x="362.1" y="239.9">C2000</text>
<text x="362.1" y="244.8">perspection-v1</text>
<text x="361.9" y="254.8">Sheet:</text>
<text x="375.1" y="254.7">4/8</text>
</g>
<text font-size="3.1" fill="#8b0100" x="362.1" y="249.7">11/17/15 12:46 PM</text>
<g font-size="2.4" fill="#8b8b8b">
<text x="126.5" y="27.7" transform="rotate(-90 126.5 27.7)">+3V3</text>
<text x="136.3" y="25.7">L4</text>
<text x="178.3" y="27.7" transform="rotate(-90 178.3 27.7)">+3V3</text>
<text x="130.4" y="32.2">C79</text>
<text x="136.3" y="30.6">BKP1005HS221-T</text>
<text x="160" y="32.2">C78</text>
<text x="130.4" y="37.2">2.2uF</text>
<text x="160" y="37.2">2.2uF</text>
<text x="182.2" y="37.2">C80</text>
<text x="126.5" y="45">GND</text>
<text x="156.1" y="45">GND</text>
<text x="182.2" y="42.1">0.1uF</text>
<text x="178.3" y="49.9">GND</text>
<text x="227.7" y="49.1">U5.1</text>
<text x="319" y="62.2">GND</text>
<text x="110.7" y="76.7">C66</text>
<text x="120.6" y="76.7">C67</text>
<text x="130.4" y="76.7">C68</text>
<text x="140.3" y="76.7">C69</text>
<text x="150.2" y="76.7">C70</text>
<text x="160" y="76.7">C71</text>
<text x="330.1" y="75.6">R96</text>
<text x="110.7" y="81.6">2.2uF</text>
<text x="120.6" y="81.6">2.2uF</text>
<text x="130.4" y="81.6">2.2uF</text>
<text x="140.3" y="81.6">2.2uF</text>
<text x="150.2" y="81.6">2.2uF</text>
<text x="160" y="81.6">2.2uF</text>
<text x="217" y="79.8" transform="rotate(-90 217 79.8)">GND</text>
<text x="330.1" y="80.2">0</text>
<text x="337.5" y="80.5">R45</text>
<text x="193.1" y="86.1">J7</text>
<text x="330.1" y="85.4">R49</text>
<text x="337.5" y="85.2">0</text>
<text x="106.7" y="91.8">GND</text>
<text x="330.1" y="90.1">0</text>
<text x="330.1" y="95.3">R43</text>
<text x="337.5" y="95">0</text>
<text x="337.5" y="90.4">R47</text>
<text x="330.1" y="100">0</text>
<text x="337.5" y="100.2">R46</text>
<text x="77.1" y="104.2" transform="rotate(-90 77.1 104.2)">+3V3</text>
<text x="84.5" y="107.1">BLM15PD600SN1D</text>
<text x="84.5" y="102.2">L3</text>
<text x="183.2" y="104.2">GND</text>
<text x="330.1" y="105.2">R44</text>
<text x="337.5" y="104.9">0</text>
<text x="110.7" y="113.7">2.2uF</text>
<text x="110.7" y="108.7">C72</text>
<text x="120.6" y="113.7">2.2uF</text>
<text x="120.6" y="108.7">C73</text>
<text x="130.4" y="113.7">2.2uF</text>
<text x="130.4" y="108.7">C74</text>
<text x="140.3" y="113.7">2.2uF</text>
<text x="140.3" y="108.7">C75</text>
<text x="150.2" y="113.7">2.2uF</text>
<text x="150.2" y="108.7">C76</text>
<text x="160" y="113.7">2.2uF</text>
<text x="160" y="108.7">C77</text>
<text x="330.1" y="109.8">0</text>
<text x="337.5" y="110.1">R48</text>
<text x="330.1" y="119.7">0</text>
<text x="330.1" y="115">R93</text>
<text x="337.5" y="114.8">0</text>
<text x="337.5" y="120">R94</text>
<text x="106.7" y="123.9">GND</text>
<text x="227.7" y="123.9">TMS320F28069MPZT</text>
<text x="330.1" y="124.9">R95</text>
<text x="337.5" y="124.6">0</text>
<text x="141.3" y="131.3" transform="rotate(-90 141.3 131.3)">+3V3</text>
<text x="217.8" y="126.4">GND</text>
<text x="330.1" y="129.6">0</text>
<text x="131.4" y="137.5">S1</text>
<text x="212.8" y="136.2" transform="rotate(-90 212.8 136.2)">+3V3</text>
<text x="227.7" y="136.2" transform="rotate(-90 227.7 136.2)">+3V3</text>
<text x="142.3" y="139.9" transform="rotate(-90 142.3 139.9)">R78</text>
<text x="147" y="139.9" transform="rotate(-90 147 139.9)">2.2k</text>
<text x="131.4" y="149.8">TACTILE-SWITCH-EVQP2</text>
<text x="162.5" y="148.2">C81</text>
<text x="213.9" y="144.9" transform="rotate(-90 213.9 144.9)">R119</text>
<text x="228.7" y="144.9" transform="rotate(-90 228.7 144.9)">R121</text>
<text x="124" y="153.5">GND</text>
<text x="162.5" y="153.1">0.1uF</text>
<text x="93.2" y="161.9">R104</text>
<text x="100.6" y="161.6">0</text>
<text x="100.6" y="157">R101</text>
<text x="158.6" y="160.9">GND</text>
<text x="213.9" y="159.7" transform="rotate(-90 213.9 159.7)">R120</text>
<text x="228.7" y="159.7" transform="rotate(-90 228.7 159.7)">R122</text>
<text x="93.2" y="166.6">0</text>
<text x="100.6" y="166.9">R103</text>
<text x="93.2" y="171.8">R102</text>
<text x="100.6" y="171.5">0</text>
<text x="148.7" y="172.5">U5.2</text>
<text x="212.8" y="168.3">GND</text>
<text x="227.7" y="168.3">GND</text>
<text x="93.2" y="176.4">0</text>
<text x="100.6" y="176.7">R50</text>
<text x="261" y="178.9">0</text>
<text x="261" y="174.3">R56</text>
<text x="271.9" y="179.1">0</text>
<text x="93.2" y="181.7">R51</text>
<text x="100.6" y="181.4">0</text>
<text x="261" y="184.1">R42</text>
<text x="269" y="183.8">R57</text>
<text x="93.2" y="186.3">0</text>
<text x="93.2" y="191.5">R53</text>
<text x="100.6" y="191.2">0</text>
<text x="100.6" y="186.6">R52</text>
<text x="261" y="188.8">0</text>
<text x="93.2" y="196.2">0</text>
<text x="100.6" y="196.5">R54</text>
<text x="93.2" y="201.4">R55</text>
<text x="100.6" y="201.1">0</text>
<text x="93.2" y="206.1">0</text>
<text x="100.6" y="206.3">R41</text>
<text x="100.6" y="211">0</text>
<text x="100.6" y="213.7">R40</text>
<text x="270.8" y="215.9">0</text>
<text x="270.8" y="211.3">R59</text>
<text x="100.6" y="218.4">0</text>
<text x="263.4" y="220.9">0</text>
<text x="263.4" y="216.2">R60</text>
<text x="270.8" y="221.1">R115</text>
<text x="263.4" y="226.1">R116</text>
<text x="270.8" y="225.8">0</text>
<text x="263.4" y="230.7">0</text>
<text x="270.8" y="231">R118</text>
<text x="117.8" y="235.9">R58</text>
<text x="263.4" y="235.9">R117</text>
<text x="270.8" y="235.7">0</text>
<text x="117.8" y="240.6">0</text>
<text x="148.7" y="242.3">TMS320F28069MPZT</text>
<text x="263.4" y="240.6">0</text>
</g>
<g font-size="2.4" fill="#8b0100">
<text x="253.2" y="75.3" transform="rotate(-90 253.2 75.3)">POWER</text>
<text x="260.6" y="94.7" transform="rotate(-90 260.6 94.7)">JTAG</text>
<text x="282.8" y="94.3" transform="rotate(-90 282.8 94.3)">ADC</text>
<text x="280.3" y="110.7" transform="rotate(-90 280.3 110.7)">CLOCK</text>
</g>
<g font-size="2" fill="#8b8b8b">
<text x="223.1" y="52">46</text>
<text x="229.9" y="53.1">VDD_3VFL</text>
<text x="304.3" y="53.1">VREFHI</text>
<text x="316.3" y="52">24</text>
<text x="223.1" y="54.5">25</text>
<text x="223.1" y="56.9">14</text>
<text x="223.1" y="59.4">37</text>
<text x="229.9" y="55.6">VDDA</text>
<text x="229.9" y="58">VDD1</text>
<text x="303.6" y="55.5">VREFLO</text>
<text x="316.3" y="54.5">27</text>
<text x="223.1" y="61.9">63</text>
<text x="223.1" y="64.3">81</text>
<text x="229.9" y="60.5">VDD2</text>
<text x="229.9" y="63">VDD3</text>
<text x="229.9" y="65.4">VDD4</text>
<text x="222.3" y="71.7">5*6</text>
<text x="223.1" y="66.8">91</text>
<text x="224.3" y="69.3">3</text>
<text x="229.9" y="70.4">VDD6</text>
<text x="229.9" y="67.9">VDD5</text>
<text x="223.1" y="76.7">90</text>
<text x="229.9" y="77.8">VREGENZ</text>
<text x="229.9" y="72.8">VDDIO</text>
<text x="301.8" y="77.7">ADC_INA7</text>
<text x="316.3" y="76.7">16</text>
<text x="223.1" y="79.1">45</text>
<text x="223.3" y="81.6">11</text>
<text x="229.9" y="80.2">TEST2</text>
<text x="229.9" y="82.7">XRS</text>
<text x="287.5" y="80.2">ADC_INA6/COMP3A/AIO6</text>
<text x="301.8" y="82.7">ADC_INA5</text>
<text x="316.3" y="79.1">17</text>
<text x="316.3" y="81.6">18</text>
<text x="189.7" y="89">1</text>
<text x="215.1" y="89">2</text>
<text x="223.1" y="86.5">12</text>
<text x="223.1" y="89">72</text>
<text x="229.9" y="87.6">TRST</text>
<text x="287.5" y="85.1">ADC_INA4/COMP2A/AIO4</text>
<text x="301.8" y="87.6">ADC_INA3</text>
<text x="316.3" y="84.1">19</text>
<text x="316.3" y="86.5">20</text>
<text x="316.3" y="89">21</text>
<text x="188.5" y="91.5">10</text>
<text x="195.4" y="90.1">VCC</text>
<text x="195.4" y="92.6">RESET</text>
<text x="206.3" y="90.1">TMS</text>
<text x="206.3" y="95">TDO</text>
<text x="206.5" y="92.5">TCK</text>
<text x="215.1" y="91.5">4</text>
<text x="215.1" y="93.9">6</text>
<text x="223.1" y="91.5">67</text>
<text x="223.1" y="93.9">70</text>
<text x="229.9" y="92.6">TCK/GPIO38/XCLK_I</text>
<text x="229.9" y="90.1">TMS/GPIO36</text>
<text x="229.9" y="95">TDO/GPIO37</text>
<text x="287.5" y="90.1">ADC_INA2/COMP1A/AIO2</text>
<text x="301.8" y="92.5">ADC_INA1</text>
<text x="301.8" y="95">ADC_INA0</text>
<text x="316.3" y="91.5">22</text>
<text x="316.3" y="93.9">23</text>
<text x="187.8" y="96.4">3*2</text>
<text x="195.4" y="97.5">GND</text>
<text x="207.3" y="97.5">TDI</text>
<text x="215.1" y="96.4">8</text>
<text x="223.1" y="96.4">71</text>
<text x="223.1" y="101.3">51</text>
<text x="229.9" y="97.5">TDI/GPIO35</text>
<text x="316.3" y="101.3">35</text>
<text x="223.1" y="103.8">64</text>
<text x="229.9" y="102.4">XCLK_O/GPIO18/SPICLK_A/SCI_TXDB</text>
<text x="229.9" y="104.9">XCLK_I/GPIO19/SPISTEA/SCI_RXDB/ECAP1</text>
<text x="286.4" y="104.9">ADC_INB6/COMP3B/AIO14</text>
<text x="301.8" y="102.4">ADC_INB7</text>
<text x="301.8" y="107.3">ADC_INB5</text>
<text x="316.3" y="103.8">34</text>
<text x="316.3" y="106.3">33</text>
<text x="223.1" y="111.2">59</text>
<text x="223.1" y="108.8">60</text>
<text x="229.9" y="112.3">X2</text>
<text x="229.9" y="109.8">X1</text>
<text x="286.4" y="109.8">ADC_INB4/COMP2B/AIO12</text>
<text x="301.8" y="112.3">ADC_INB3</text>
<text x="316.3" y="108.8">32</text>
<text x="316.3" y="111.2">31</text>
<text x="316.3" y="113.7">30</text>
<text x="222.3" y="118.6">4*7</text>
<text x="223.1" y="116.2">26</text>
<text x="229.9" y="117.2">VSSA</text>
<text x="229.9" y="119.7">VSS</text>
<text x="286.4" y="114.7">ADC_INB2/COMP1B/AIO10</text>
<text x="301.8" y="117.2">ADC_INB1</text>
<text x="301.8" y="119.7">ADC_INB0</text>
<text x="316.3" y="116.2">29</text>
<text x="316.3" y="118.6">28</text>
<text x="130" y="143.3">1</text>
<text x="136.7" y="143.3">4</text>
<text x="130" y="145.8">3</text>
<text x="136.7" y="145.8">2</text>
<text x="144.1" y="175.4">87</text>
<text x="144.1" y="177.8">86</text>
<text x="151" y="176.4">GPIO0/EPWM1A</text>
<text x="151" y="178.9">GPIO1/EPWM1B/COMP1OUT</text>
<text x="197.2" y="176.4">GPIO27/HRCAP2/EQEP2S/SPISTEB/USB0DM</text>
<text x="211.8" y="178.9">GPIO28/SCI_RXDA/SDAA/TZ2</text>
<text x="244.7" y="175.4">77</text>
<text x="244.7" y="177.8">50</text>
<text x="144.1" y="180.3">84</text>
<text x="144.1" y="182.8">83</text>
<text x="145.3" y="185.2">9</text>
<text x="151" y="181.4">GPIO2/EPWM2A</text>
<text x="151" y="183.8">GPIO3/EPWM2B/SPISOMIA/COMP2OUT</text>
<text x="205.4" y="183.8">GPIO30/CAN_RXA/EQEP2I/EPWM7A</text>
<text x="212.3" y="181.3">GPIO29/SCI_TXDA/SCLA/TZ3</text>
<text x="244.7" y="180.3">43</text>
<text x="244.7" y="182.8">41</text>
<text x="244.7" y="185.2">40</text>
<text x="144.1" y="187.7">10</text>
<text x="144.1" y="190.2">58</text>
<text x="151" y="186.3">GPIO4/EPWM3A</text>
<text x="151" y="188.8">GPIO5/EPWM3B/SPISIMOA/ECAP1</text>
<text x="151" y="191.2">GPIO6/EPWM4A/EPWMSYNCI/EPWMSYNCO</text>
<text x="199.5" y="191.2">GPIO33/SCL_A/EPWMSYNCO/ADCSOCBO</text>
<text x="200.3" y="188.7">GPIO32/SDA_A/EPWMSYNCI/ADCSOCAO</text>
<text x="204.9" y="186.3">GPIO31/CAN_TXA/EQEP2S/EPWM8A</text>
<text x="244.7" y="187.7">99</text>
<text x="244.7" y="190.2">100</text>
<text x="144.1" y="192.6">57</text>
<text x="144.1" y="195.1">54</text>
<text x="144.1" y="197.6">49</text>
<text x="151" y="193.7">GPIO7/EPWM4B/SCIRXDA/ECAP2</text>
<text x="151" y="196.2">GPIO8/EPWM5A/ADCSOCAO</text>
<text x="208.7" y="193.7">GPIO34/COMP2OUT/COMP3OUT</text>
<text x="244.7" y="192.6">68</text>
<text x="244.7" y="197.6">66</text>
<text x="144.1" y="200">74</text>
<text x="144.1" y="202.5">73</text>
<text x="151" y="198.7">GPIO9/EPWM5B/SCI_TXDB/ECAP3</text>
<text x="151" y="201.1">GPIO10/EPWM6A/ADCSOCBO</text>
<text x="151" y="203.6">GPIO11/EPWM6B/SCI_RXDB/ECAP1</text>
<text x="212.8" y="203.5">GPIO41/EPWM7B/SCI_RXDB</text>
<text x="213" y="201.1">GPIO40/EPWM7A/SCI_TXDB</text>
<text x="232.8" y="198.6">GPIO39</text>
<text x="244.7" y="200">82</text>
<text x="244.7" y="202.5">76</text>
<text x="144.1" y="205">44</text>
<text x="144.1" y="207.4">95</text>
<text x="144.1" y="209.9">96</text>
<text x="151" y="206.1">GPIO12/TZ1/SCITXDA/SPISIMOB</text>
<text x="151" y="208.5">GPIO13/TZ2/SPISOMIB</text>
<text x="207.3" y="206">GPIO42/EPWM8A/TZ1/COMP1OUT</text>
<text x="207.3" y="208.5">GPIO43/EPWM8B/TZ2/COMP2OUT</text>
<text x="244.7" y="205">1</text>
<text x="244.7" y="207.4">8</text>
<text x="244.7" y="209.9">56</text>
<text x="144.1" y="212.4">88</text>
<text x="144.1" y="214.8">55</text>
<text x="151" y="211">GPIO14/TZ3/SCITXDB/SPICLKB</text>
<text x="151" y="213.5">GPIO15/ECAP2/SCI_RXDB/SPISTEB</text>
<text x="151" y="215.9">GPIO16/SPI_SIMO_A/TZ2</text>
<text x="206.2" y="210.9">GPIO44/MFSRA/SCIRXDB/EPWM7B</text>
<text x="213.5" y="215.9">GPIO50/EQEP1A/MDXA/TZ1</text>
<text x="244.7" y="214.8">42</text>
<text x="144.1" y="217.3">52</text>
<text x="151" y="218.4">GPIO17/SPI_SOMI_A/TZ3</text>
<text x="211.1" y="220.8">GPIO52/EQEP1S/MCLKXA/TZ3</text>
<text x="213.4" y="218.3">GPIO51/EQEP1B/MDRA/TZ2</text>
<text x="244.7" y="217.3">48</text>
<text x="244.7" y="219.8">53</text>
<text x="144.1" y="227.2">98</text>
<text x="145.3" y="222.2">6</text>
<text x="145.3" y="224.7">7</text>
<text x="151" y="223.3">GPIO20/EQEP1A/MDXA/COMP1OUT</text>
<text x="151" y="225.8">GPIO21/EQEP1B/MDRA/COMP2OUT</text>
<text x="205" y="225.7">GPIO54/SPISIMOA/EQEP2A/HRCAP1</text>
<text x="217.4" y="223.3">GPIO53/EQEP1I/MFSXA</text>
<text x="244.7" y="222.2">65</text>
<text x="244.7" y="224.7">69</text>
<text x="244.7" y="227.2">75</text>
<text x="144.1" y="232.1">97</text>
<text x="145.3" y="229.6">2</text>
<text x="151" y="228.3">GPIO22/EQEP1S/MCLKXA/SCITXDB</text>
<text x="151" y="230.7">GPIO23/EQEP1I/MFSXA/SCIRXDB</text>
<text x="151" y="233.2">GPIO24/ECAP1/EQEP2A/SPISIMOB</text>
<text x="205" y="228.2">GPIO55/SPISOMIA/EQEP2B/HRCAP2</text>
<text x="206.2" y="233.1">GPIO57/SPISTEA/EQEP2S/HRCAP4</text>
<text x="207" y="230.7">GPIO56/SPICLKA/EQEP2I/HRCAP3</text>
<text x="244.7" y="229.6">85</text>
<text x="244.7" y="232.1">89</text>
<text x="144.1" y="234.6">39</text>
<text x="144.1" y="237">78</text>
<text x="151" y="235.7">GPIO25/ECAP2/EQEP2B/SPISOMIB</text>
<text x="151" y="238.1">GPIO26/ECAP3/EQEP2I/SPICLKB/USB0DP</text>
<text x="204" y="235.6">GPIO58/MCLKRA/SCI_TXDB/EPWM7A</text>
<text x="244.7" y="234.6">94</text>
</g>
<g font-size="1.7" fill="#8b8b8b">
<text x="352.3" y="77.6">AUX_VPROPI/5.6C</text>
<text x="352.3" y="82.6">VB_FB/6.6D</text>
<text x="352.3" y="87.5">IC_FB/6.8B</text>
<text x="352.3" y="92.4">IA_FB/6.4B</text>
<text x="352.3" y="97.4">DC_V_FB/6.8D</text>
<text x="204.4" y="102.3">PICCOLO_TDO</text>
<text x="352.3" y="102.3">VC_FB/6.6E</text>
<text x="352.3" y="107.2">VA_FB/6.6D</text>
<text x="352.3" y="112.2">IB_FB/6.4B</text>
<text x="352.3" y="117.1">VPROPI3/5.2E</text>
<text x="352.3" y="122">VPROPI2/5.2C</text>
<text x="352.3" y="127">VPROPI1/5.2B</text>
<text x="154.9" y="141.8">PICCOLO_RESET</text>
<text x="199.5" y="149.2">PICCOLO_TDO</text>
<text x="219.4" y="149.2">GPIO_34</text>
<text x="70.7" y="159.1">AUX_ENABLE/2.3B</text>
<text x="74.2" y="164">ENABLE1/5.2B</text>
<text x="74.1" y="169">ENABLE2/5.2C</text>
<text x="74.2" y="173.9">ENABLE3/5.2E</text>
<text x="74.4" y="178.8">PWM_AH/7.2B</text>
<text x="283.2" y="176.3">DRV_CS/6.2A</text>
<text x="74.7" y="183.8">PWM_AL/7.2B</text>
<text x="283.2" y="181.3">DRV_SDI/6.2A</text>
<text x="74.3" y="188.7">PWM_BH/7.2D</text>
<text x="283.2" y="186.2">OCTW/6.1B</text>
<text x="74.6" y="193.6">PWM_BL/7.2D</text>
<text x="256" y="193.6">GPIO_34</text>
<text x="74.3" y="198.6">PWM_CH/7.5B</text>
<text x="74.6" y="203.5">PWM_CL/7.5B</text>
<text x="73.8" y="208.4">DRV_SCK/6.2B</text>
<text x="76.7" y="215.8">FAULT/6.1B</text>
<text x="283.2" y="213.3">EN_GATE/6.1B</text>
<text x="283.2" y="218.3">DC_CAL/6.1B</text>
<text x="126.7" y="223.2">EQEP1A/3.6D</text>
<text x="126.7" y="225.7">EQEP1B/3.6D</text>
<text x="283.2" y="223.2">SPI_MOSI/2.5B</text>
<text x="122.5" y="228.2">EQEP1I/3.6D</text>
<text x="283.2" y="228.1">SPI_MISO/2.4B</text>
<text x="283.2" y="233.1">SPI_SCK/2.5B</text>
<text x="90.9" y="238">DRV_SDO/6.2A</text>
<text x="283.2" y="238">SPI_CS/2.5B</text>
</g>
</svg>
